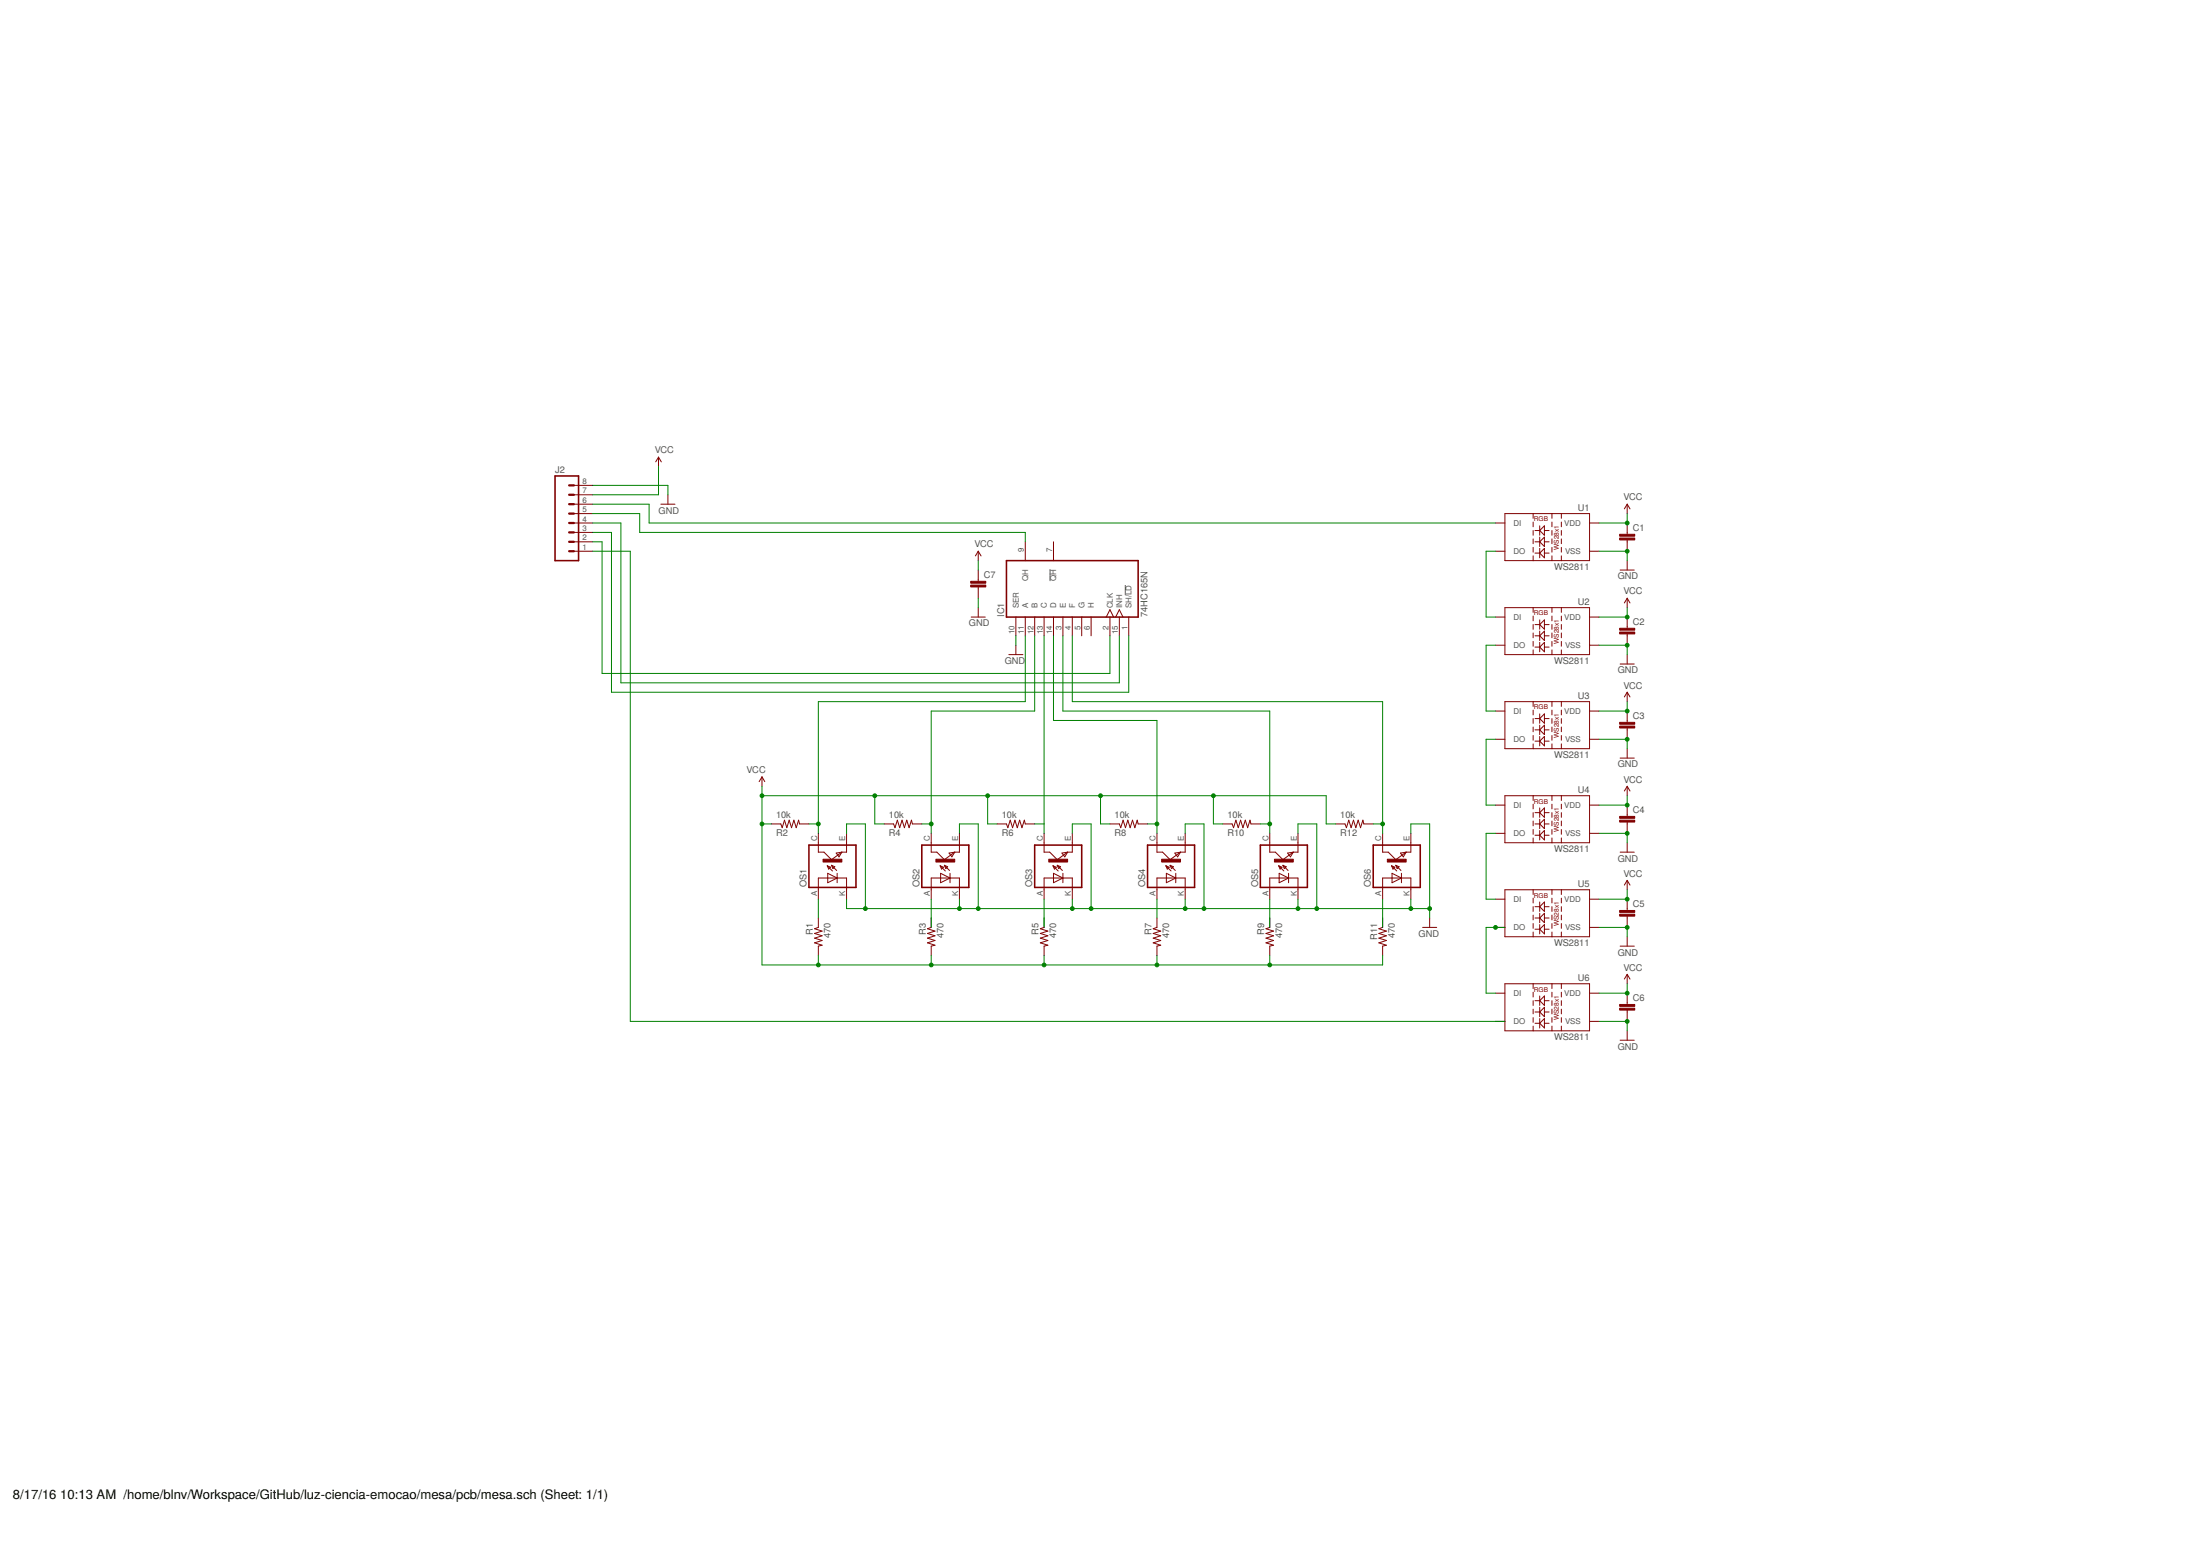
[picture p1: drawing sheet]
<svg xmlns="http://www.w3.org/2000/svg" width="594mm" height="420mm" viewBox="0 0 594 420" stroke-linecap="round" stroke-linejoin="round" font-family="sans-serif">
<path d="M283.5 153.7v3.2M303.9 158v2.7" fill="none" stroke="#505050" stroke-width=".27"/>
<g fill="none" stroke="#800000" stroke-width=".27">
<path d="M155 138.7h5M155 136.1h5M155 133.6h5M155 131.1h5M177.8 123.4l.8 1.3M177.8 123.4l-.7 1.3M177.8 123.4v2.6M178.5 136.1h3.8M180.4 133.6v2.5M406.4 138.7h22.8v12.7h-22.8zM414 138.7v1.3M419.1 138.7v1.3"/>
<path d="M421.6 138.7v1.3M439.4 136.1v2.6M439.4 136.1l.8 1.3M439.4 136.1l-.8 1.3M155 146.3h5M155 141.2h5M155 148.8h5M155 143.8h5M264.2 148.8v2.6M264.2 153.9v3.1M264.2 158.5v3M264.2 148.8l.7 1.3"/>
<path d="M264.2 148.8l-.8 1.3M276.9 146.3v5.1M284.5 146.3v5.1M403.8 141.2h2.6M403.8 148.8h2.6M414 141v1.2M414 143.3v1.2M414 145.5v1.3M414 147.8v1.3M414 150.1v1.3M414.5 146.3h1.3M414.5 149.4h1.3"/>
<path d="M414.5 143.3h1.3M415.8 143.3l1.2-1.3v2.5zM415.8 146.3l1.2-1.3v2.6zM415.8 149.4l1.2-1.3v2.5zM415.8 142v2.5M415.8 145v2.6M415.8 148.1v2.5M417 146.3h1.3M417 149.4h1.3M417 143.3h1.3M419.1 141v1.2M419.1 143.3v1.2"/>
<path d="M419.1 145.5v1.3M419.1 147.8v1.3M419.1 150.1v1.3M421.6 141v1.2M421.6 143.3v1.2M421.6 145.5v1.3M421.6 147.8v1.3M421.6 150.1v1.3M429.2 141.2h2.6M429.2 148.8h2.6M437.5 153.9h3.8M439.4 141.2v3.1"/>
<path d="M439.4 145.8v3M439.4 151.4v2.5M262.3 166.6h3.8M264.2 164.1v2.5M272.4 176.8h3.8M274.3 166.6v5.1M274.3 174.2v2.6M276.9 166.6v5.1M279.4 166.6v5.1M281.9 166.6v5.1M284.5 166.6v5.1M287 166.6v5.1"/>
<path d="M289.6 166.6v5.1M292.1 166.6v5.1M294.6 166.6v5.1M298.7 166.6l1-2 1 2M299.7 166.6v5.1M301.3 166.6l1-2 1 2M302.3 166.6v5.1M304.8 166.6v5.1M403.8 166.6h2.6M403.8 174.2h2.6M406.4 164.1h22.8v12.7h-22.8zM414 164.1v1.3"/>
<path d="M414 166.3v1.3M414 168.6v1.3M414 170.9v1.3M414 173.2v1.3M414 175.5v1.3M414.5 171.7h1.3M414.5 174.7h1.3M414.5 168.7h1.3M415.8 168.7l1.2-1.3v2.5zM415.8 171.7l1.2-1.3v2.6zM415.8 174.7l1.2-1.2v2.5zM415.8 167.4v2.5"/>
<path d="M415.8 170.4v2.6M415.8 173.5v2.5M417 171.7h1.3M417 174.7h1.3M417 168.7h1.3M419.1 164.1v1.3M419.1 166.3v1.3M419.1 168.6v1.3M419.1 170.9v1.3M419.1 173.2v1.3M419.1 175.5v1.3M421.6 164.1v1.3"/>
<path d="M421.6 166.3v1.3M421.6 168.6v1.3M421.6 170.9v1.3M421.6 173.2v1.3M421.6 175.5v1.3M429.2 166.6h2.6M429.2 174.2h2.6M437.5 179.3h3.8M439.4 161.5v2.6M439.4 166.6v3.1M439.4 171.2v3M439.4 176.8v2.5"/>
<path d="M439.4 161.5l.8 1.3M439.4 161.5l-.8 1.3M403.8 192h2.6M403.8 199.6h2.6M406.4 189.5h22.8v12.7h-22.8zM414 189.5v1.3M414 191.7v1.3M414 194v1.3M414 196.3v1.3M414 198.6v1.3M414.5 197.1h1.3M414.5 194h1.3"/>
<path d="M415.8 194l1.2-1.2v2.5zM415.8 197.1l1.2-1.3v2.6zM415.8 192.8v2.5M415.8 195.8v2.6M415.8 198.9v2.5M417 197.1h1.3M417 194h1.3M419.1 189.5v1.3M419.1 191.7v1.3M419.1 194v1.3M419.1 196.3v1.3M419.1 198.6v1.3"/>
<path d="M421.6 189.5v1.3M421.6 191.7v1.3M421.6 194v1.3M421.6 196.3v1.3M421.6 198.6v1.3M429.2 192h2.6M429.2 199.6h2.6M439.4 186.9v2.6M439.4 192v3.1M439.4 196.6v3M439.4 186.9l.8 1.3M439.4 186.9l-.8 1.3"/>
<path d="M205.8 209.8l-.8 1.3M205.8 209.8l.7 1.3M205.8 209.8v2.5M403.8 217.4h2.6M406.4 214.9h22.8v12.7h-22.8zM414 200.9v1.3M414 214.9v1.3M414 217.1v1.3M414 219.4v1.3M414.5 200.1h1.3M414.5 219.4h1.3M415.8 200.1l1.2-1.2v2.5z"/>
<path d="M415.8 219.4l1.2-1.2v2.5zM415.8 218.2v2.5M417 200.1h1.3M417 219.4h1.3M419.1 200.9v1.3M419.1 214.9v1.3M419.1 217.1v1.3M419.1 219.4v1.3M421.6 200.9v1.3M421.6 214.9v1.3M421.6 217.1v1.3M421.6 219.4v1.3"/>
<path d="M429.2 217.4h2.6M437.5 204.7h3.8M439.4 202.2v2.5M439.4 212.3v2.6M439.4 217.4v3.1M439.4 212.3l.8 1.3M439.4 212.3l-.8 1.3M208.3 222.5h2.5l.4 1 .6-2 .7 2 .6-2 .6 2 .7-2 .6 2 .6-2 .3 1h2.5M221 225v5.1h1.5l2 2 2.8-2M223.4 233.8l.9 .4-.5 .5zM223.4 233.8l1.4 1.4M223.5 235.8l2.6 1.3-2.6 1.3z"/>
<path d="M224.5 233.7l1.4 1.4M224.5 233.7l.9 .3-.5 .5zM225.8 230.4l1.5-.3-.7 1.3zM226.1 235.8v2.6M228.6 225v5.1h-1.3M238.8 222.5h2.5l.4 1 .6-2 .7 2 .6-2 .6 2 .7-2 .6 2 .6-2 .3 1h2.5M251.5 225v5.1h1.5l2 2 2.8-2M253.9 233.8l.9 .4-.5 .5zM253.9 233.8l1.4 1.4M254 235.8l2.5 1.3-2.5 1.3zM255 233.7l1.4 1.4M255 233.7l.9 .3-.5 .5z"/>
<path d="M256.3 230.4l1.5-.3-.8 1.3zM256.5 235.8v2.6M259.1 225v5.1h-1.3M269.2 222.5h2.6l.4 1 .6-2 .6 2 .7-2 .6 2 .6-2 .7 2 .6-2 .3 1h2.5M281.9 225v5.1h1.6l2 2 2.8-2M284.4 233.8l.8 .4-.5 .5zM284.4 233.8l1.3 1.4M284.5 235.8l2.5 1.3-2.5 1.3zM285.5 233.7l1.4 1.4M285.5 233.7l.9 .3-.5 .5zM286.8 230.4l1.5-.3-.8 1.3zM287 235.8v2.6"/>
<path d="M289.6 225v5.1h-1.3M299.7 222.5h2.6l.3 1 .7-2 .6 2 .6-2 .7 2 .6-2 .7 2 .6-2 .2 1h2.6M312.4 225v5.1h1.5l2.1 2 2.8-2M314.8 233.8l.9 .4-.5 .5zM314.8 233.8l1.4 1.4M315 235.8l2.5 1.3-2.5 1.3zM316 233.7l1.4 1.4M316 233.7l.9 .3-.5 .5zM317.2 230.4l1.6-.3-.8 1.3zM317.5 235.8v2.6M320 225v5.1h-1.2M330.2 222.5h2.5l.4 1 .6-2 .7 2 .6-2 .6 2 .7-2 .6 2 .6-2 .3 1h2.5"/>
<path d="M342.9 225v5.1h1.5l2 2 2.8-2M345.3 233.8l.9 .4-.5 .5zM345.3 233.8l1.4 1.4M345.4 235.8l2.6 1.3-2.6 1.3zM346.4 233.7l1.4 1.4M346.4 233.7l.9 .3-.5 .5zM347.7 230.4l1.5-.3-.7 1.3zM348 235.8v2.6M350.5 225v5.1h-1.3M360.7 222.5h2.5l.4 1 .6-2 .6 2 .7-2 .6 2 .7-2 .6 2 .6-2 .3 1h2.5M373.4 225v5.1h1.5l2 2 2.8-2M375.8 233.8l.9 .4-.5 .5z"/>
<path d="M375.8 233.8l1.4 1.4M375.9 235.8l2.5 1.3-2.5 1.3zM376.9 233.7l1.4 1.4M376.9 233.7l.9 .3-.5 .5zM378.2 230.4l1.5-.3-.8 1.3zM378.4 235.8v2.6M381 225v5.1h-1.3M403.8 225h2.6M414 221.7v1.3M414 224v1.3M414 226.3v1.3M414.5 222.5h1.3"/>
<path d="M414.5 225.5h1.3M415.8 222.5l1.2-1.3v2.6zM415.8 225.5l1.2-1.2v2.5zM415.8 221.2v2.6M415.8 224.3v2.5M417 222.5h1.3M417 225.5h1.3M419.1 221.7v1.3M419.1 224v1.3M419.1 226.3v1.3M421.6 221.7v1.3M421.6 224v1.3"/>
<path d="M421.6 226.3v1.3M429.2 225h2.6M437.5 230.1h3.8M439.4 222v3M439.4 227.6v2.5M439.4 237.7v2.6M439.4 237.7l.8 1.3M439.4 237.7l-.8 1.3M221 242.8v-5.7h7.6v5.7M221 247.9v2.5l-1 .4 2 .6-2 .7 2 .6-2 .6 2 .7-2 .6 2 .6-1 .3v2.5M251.5 242.8v-5.7h7.6v5.7M251.5 247.9v2.5l-1.1 .4 2.1 .6-2.1 .7 2.1 .6-2.1 .6 2.1 .7-2.1 .6 2.1 .6-1 .3v2.5"/>
<path d="M281.9 242.8v-5.7h7.7v5.7M281.9 247.9v2.5l-1 .4 2.1 .6-2.1 .7 2.1 .6-2.1 .6 2.1 .7-2.1 .6 2.1 .6-1.1 .3v2.5M312.4 242.8v-5.7h7.6v5.7M312.4 247.9v2.5l-1 .4 2 .6-2 .7 2 .6-2 .6 2 .7-2 .6 2 .6-1 .3v2.5M342.9 242.8v-5.7h7.6v5.7M342.9 247.9v2.5l-1 .4 2 .6-2 .7 2 .6-2 .6 2 .7-2 .6 2 .6-1 .3v2.5M373.4 242.8v-5.7h7.6v5.7M373.4 247.9v2.5l-1.1 .4 2.1 .6-2.1 .7 2.1 .6-2.1 .6 2.1 .7-2.1 .6 2.1 .6-1 .3v2.5M384.2 250.4h3.8M386.1 247.9v2.5M403.8 242.8h2.6M403.8 250.4h2.6"/>
<path d="M406.4 240.3h22.8v12.6h-22.8zM414 240.3v1.2M414 242.5v1.3M414 244.8v1.3M414 247.1v1.3M414 249.4v1.3M414 251.7v1.2M414.5 247.9h1.3M414.5 250.9h1.3M414.5 244.8h1.3M415.8 244.8l1.2-1.2v2.5zM415.8 247.9l1.2-1.3v2.6z"/>
<path d="M415.8 250.9l1.2-1.2v2.5zM415.8 243.6v2.5M415.8 246.6v2.6M415.8 249.7v2.5M417 247.9h1.3M417 250.9h1.3M417 244.8h1.3M419.1 240.3v1.2M419.1 242.5v1.3M419.1 244.8v1.3M419.1 247.1v1.3M419.1 249.4v1.3"/>
<path d="M419.1 251.7v1.2M421.6 240.3v1.2M421.6 242.5v1.3M421.6 244.8v1.3M421.6 247.1v1.3M421.6 249.4v1.3M421.6 251.7v1.2M429.2 242.8h2.6M429.2 250.4h2.6M437.5 255.5h3.8M439.4 242.8v3.1M439.4 247.4v3"/>
<path d="M439.4 252.9v2.6M403.8 268.2h2.6M403.8 275.8h2.6M406.4 265.6h22.8v12.7h-22.8zM414 265.6v1.3M414 267.9v1.3M414 270.2v1.3M414 272.5v1.3M414 274.8v1.3M414 277.1v1.2M414.5 273.3h1.3M414.5 276.3h1.3"/>
<path d="M414.5 270.2h1.3M415.8 270.2l1.2-1.3v2.6zM415.8 273.3l1.2-1.3v2.5zM415.8 276.3l1.2-1.3v2.6zM415.8 268.9v2.6M415.8 272v2.5M415.8 275v2.6M417 273.3h1.3M417 276.3h1.3M417 270.2h1.3M419.1 265.6v1.3M419.1 267.9v1.3"/>
<path d="M419.1 270.2v1.3M419.1 272.5v1.3M419.1 274.8v1.3M419.1 277.1v1.2M421.6 265.6v1.3M421.6 267.9v1.3M421.6 270.2v1.3M421.6 272.5v1.3M421.6 274.8v1.3M421.6 277.1v1.2M429.2 268.2h2.6M429.2 275.8h2.6"/>
<path d="M439.4 263.1v2.5M439.4 268.2v3M439.4 272.8v3M439.4 278.3v2.6M439.4 263.1l.8 1.3M439.4 263.1l-.8 1.3M437.5 280.9h3.8"/>
</g>
<path d="M149.9 128.5h6.3v22.9h-6.3zM271.8 151.4h35.5v15.2h-35.5zM218.4 228.2h12.7v11.4h-12.7zM248.9 228.2h12.7v11.4h-12.7zM279.4 228.2h12.7v11.4h-12.7zM309.9 228.2h12.7v11.4h-12.7zM340.3 228.2h12.7v11.4h-12.7zM370.8 228.2h12.7v11.4h-12.7z" fill="none" stroke="#800000" stroke-width=".42"/>
<g fill="#800000" stroke="#800000" stroke-width=".27">
<path d="M222.2 232h5.1v.8h-5.1z"/>
<path d="M437.4 145.3h4v.5h-4z"/>
<path d="M437.4 144.3h4v.5h-4z"/>
<path d="M437.4 170.7h4v.5h-4z"/>
<path d="M437.4 169.7h4v.5h-4z"/>
<path d="M437.4 196.1h4v.5h-4z"/>
<path d="M437.4 195.1h4v.5h-4z"/>
<path d="M437.4 221.5h4v.5h-4z"/>
<path d="M437.4 220.5h4v.5h-4z"/>
<path d="M437.4 246.9h4v.5h-4z"/>
<path d="M437.4 245.9h4v.5h-4z"/>
<path d="M437.4 272.2h4v.6h-4z"/>
<path d="M437.4 271.2h4v.5h-4z"/>
<path d="M252.7 232h5.1v.8h-5.1z"/>
<path d="M283.2 232h5.1v.8h-5.1z"/>
<path d="M313.7 232h5.1v.8h-5.1z"/>
<path d="M344.1 232h5.1v.8h-5.1z"/>
<path d="M374.6 232h5.1v.8h-5.1z"/>
<path d="M262.1 158h4.1v.5h-4.1z"/>
<path d="M262.1 157h4.1v.5h-4.1z"/>
</g>
<path d="M153.7 138.7h1.3M153.7 136.1h1.3M153.7 133.6h1.3M153.7 131.1h1.3M153.7 143.8h1.3M153.7 146.3h1.3M153.7 148.8h1.3M153.7 141.2h1.3" fill="none" stroke="#800000" stroke-width=".61"/>
<g fill="none" stroke="#008000" stroke-width=".27">
<path d="M160 136.1h15.3v5.1h228.5M160 138.7h12.7v5.1h104.2v2.5M160 131.1h20.4v2.5M177.8 126v7.6h-17.8M439.4 138.7v2.5h-7.6M160 141.2h7.7v43.2h134.6v-12.7M160 148.8h10.2v127h236.2M160 143.8h5.1v43.1h139.7v-15.2M160 146.3h2.6v35.5h137.1v-10.1M264.2 151.4v2.5M403.8 148.8h-2.5v17.8h2.5M431.8 148.8h7.6v2.6"/>
<path d="M264.2 161.5v2.6M274.3 171.7v2.5M276.9 171.7v17.8h-55.9v35.5M279.4 171.7v20.3h-27.9v33M281.9 171.7v53.3M284.5 171.7v22.8h27.9v30.5M287 171.7v20.3h55.9v33M289.6 171.7v17.8h83.8v35.5M403.8 174.2h-2.5v17.8h2.5M431.8 174.2h7.6v2.6M439.4 164.1v2.5h-7.6M403.8 199.6h-2.5v17.8h2.5"/>
<path d="M431.8 199.6h7.6v2.6M439.4 189.5v2.5h-7.6M205.8 214.9h152.3v7.6h2.6M205.8 212.3v48.3h167.6v-2.6M236.2 214.9v7.6h2.6M266.7 214.9v7.6h2.5M297.2 214.9v7.6h2.5M327.7 214.9v7.6h2.5M439.4 214.9v2.5h-7.6M205.8 222.5h2.5M218.4 222.5h2.6M228.6 225v-2.5h5.1v22.8"/>
<path d="M248.9 222.5h2.6M259.1 225v-2.5h5.1v22.8M279.4 222.5h2.5M289.6 225v-2.5h5v22.8M309.9 222.5h2.5M320 225v-2.5h5.1v22.8M340.3 222.5h2.6M350.5 225v-2.5h5.1v22.8M370.8 222.5h2.6M381 225v-2.5h5.1v25.4M403.8 225h-2.5v17.8h2.5M431.8 225h7.6v2.6"/>
<path d="M221 242.8v5.1M221 258v2.6M228.6 242.8v2.5h157.5M251.5 242.8v7.6M251.5 258v2.6M259.1 242.8v2.5M281.9 242.8v7.6M281.9 258v2.6M289.6 242.8v2.5M312.4 242.8v5.1M312.4 258v2.6M320 242.8v2.5"/>
<path d="M342.9 242.8v7.6M342.9 258v2.6M350.5 242.8v2.5M373.4 242.8v7.6M381 242.8v2.5M406.4 250.4h-5.1v17.8h2.5M431.8 250.4h7.6v2.5M439.4 240.3v2.5h-7.6M431.8 275.8h7.6v2.5M439.4 265.6v2.6h-7.6"/>
</g>
<g fill="#008000" stroke="#008000" stroke-width=".27">
<circle cx="439.4" cy="141.2" r=".51"/>
<circle cx="439.4" cy="166.6" r=".51"/>
<circle cx="439.4" cy="192" r=".51"/>
<circle cx="439.4" cy="217.4" r=".51"/>
<circle cx="439.4" cy="242.8" r=".51"/>
<circle cx="439.4" cy="268.2" r=".51"/>
<circle cx="236.2" cy="214.9" r=".51"/>
<circle cx="266.7" cy="214.9" r=".51"/>
<circle cx="327.7" cy="214.9" r=".51"/>
<circle cx="297.2" cy="214.9" r=".51"/>
<circle cx="251.5" cy="260.6" r=".51"/>
<circle cx="281.9" cy="260.6" r=".51"/>
<circle cx="342.9" cy="260.6" r=".51"/>
<circle cx="312.4" cy="260.6" r=".51"/>
<circle cx="205.8" cy="222.5" r=".51"/>
<circle cx="221" cy="260.6" r=".51"/>
<circle cx="205.8" cy="214.9" r=".51"/>
<circle cx="403.8" cy="250.4" r=".51"/>
<circle cx="221" cy="222.5" r=".51"/>
<circle cx="251.5" cy="222.5" r=".51"/>
<circle cx="312.4" cy="222.5" r=".51"/>
<circle cx="342.9" cy="222.5" r=".51"/>
<circle cx="373.4" cy="222.5" r=".51"/>
<circle cx="439.4" cy="148.8" r=".51"/>
<circle cx="439.4" cy="174.2" r=".51"/>
<circle cx="439.4" cy="199.6" r=".51"/>
<circle cx="439.4" cy="225" r=".51"/>
<circle cx="439.4" cy="250.4" r=".51"/>
<circle cx="439.4" cy="275.8" r=".51"/>
<circle cx="259.1" cy="245.3" r=".51"/>
<circle cx="264.2" cy="245.3" r=".51"/>
<circle cx="233.7" cy="245.3" r=".51"/>
<circle cx="289.6" cy="245.3" r=".51"/>
<circle cx="294.6" cy="245.3" r=".51"/>
<circle cx="350.5" cy="245.3" r=".51"/>
<circle cx="355.6" cy="245.3" r=".51"/>
<circle cx="325.1" cy="245.3" r=".51"/>
<circle cx="381" cy="245.3" r=".51"/>
<circle cx="386.1" cy="245.3" r=".51"/>
<circle cx="320" cy="245.3" r=".51"/>
</g>
<g font-size="3.5">
<text x="3.5" y="404.7">8/17/16</text>
<text x="16.3" y="404.7">10:13 AM /home/blnv/Workspace/GitHub/luz-ciencia-emocao/mesa/pcb/mesa.sch (Sheet: 1/1)</text>
</g>
<g font-size="2.5" fill="#505050">
<text x="176.8" y="122.4">VCC</text>
<text x="149.9" y="127.8">J2</text>
<text x="426" y="137.9">U1</text>
<text x="438.4" y="135.1">VCC</text>
<text x="177.8" y="138.7">GND</text>
<text x="440.9" y="143.4">C1</text>
<text x="263.1" y="147.8">VCC</text>
<text x="419.7" y="153.9">WS2811</text>
<text x="265.7" y="156.1">C7</text>
<text x="436.9" y="156.5">GND</text>
<text x="438.4" y="160.5">VCC</text>
<text x="271.1" y="166.6" transform="rotate(-90 271.1 166.6)">IC1</text>
<text x="309.9" y="166.6" transform="rotate(-90 309.9 166.6)">74HC165N</text>
<text x="426" y="163.3">U2</text>
<text x="261.6" y="169.2">GND</text>
<text x="440.9" y="168.8">C2</text>
<text x="271.3" y="179.3">GND</text>
<text x="419.7" y="179.3">WS2811</text>
<text x="436.9" y="181.9">GND</text>
<text x="438.4" y="185.9">VCC</text>
<text x="426" y="188.7">U3</text>
<text x="440.9" y="194.2">C3</text>
<text x="201.6" y="208.8">VCC</text>
<text x="419.7" y="204.7">WS2811</text>
<text x="436.9" y="207.2">GND</text>
<text x="426" y="214.1">U4</text>
<text x="438.4" y="211.3">VCC</text>
<text x="209.6" y="221">10k</text>
<text x="240" y="221">10k</text>
<text x="270.5" y="221">10k</text>
<text x="301" y="221">10k</text>
<text x="331.5" y="221">10k</text>
<text x="361.9" y="221">10k</text>
<text x="440.9" y="219.6">C4</text>
<text x="209.6" y="225.8">R2</text>
<text x="240" y="225.8">R4</text>
<text x="270.5" y="225.8">R6</text>
<text x="301" y="225.8">R8</text>
<text x="331.5" y="225.8">R10</text>
<text x="361.9" y="225.8">R12</text>
<text x="419.7" y="230.1">WS2811</text>
<text x="436.9" y="232.6">GND</text>
<text x="217.8" y="239.6" transform="rotate(-90 217.8 239.6)">OS1</text>
<text x="248.3" y="239.6" transform="rotate(-90 248.3 239.6)">OS2</text>
<text x="278.8" y="239.6" transform="rotate(-90 278.8 239.6)">OS3</text>
<text x="309.2" y="239.6" transform="rotate(-90 309.2 239.6)">OS4</text>
<text x="339.7" y="239.6" transform="rotate(-90 339.7 239.6)">OS5</text>
<text x="370.2" y="239.6" transform="rotate(-90 370.2 239.6)">OS6</text>
<text x="426" y="239.5">U5</text>
<text x="438.4" y="236.7">VCC</text>
<text x="440.9" y="245">C5</text>
<text x="219.5" y="252.3" transform="rotate(-90 219.5 252.3)">R1</text>
<text x="224.3" y="253.3" transform="rotate(-90 224.3 253.3)">470</text>
<text x="250" y="252.3" transform="rotate(-90 250 252.3)">R3</text>
<text x="254.8" y="253.3" transform="rotate(-90 254.8 253.3)">470</text>
<text x="280.4" y="252.3" transform="rotate(-90 280.4 252.3)">R5</text>
<text x="285.2" y="253.3" transform="rotate(-90 285.2 253.3)">470</text>
<text x="310.9" y="252.3" transform="rotate(-90 310.9 252.3)">R7</text>
<text x="315.7" y="253.3" transform="rotate(-90 315.7 253.3)">470</text>
<text x="341.4" y="252.3" transform="rotate(-90 341.4 252.3)">R9</text>
<text x="346.2" y="253.3" transform="rotate(-90 346.2 253.3)">470</text>
<text x="371.9" y="253.7" transform="rotate(-90 371.9 253.7)">R11</text>
<text x="376.7" y="253.3" transform="rotate(-90 376.7 253.3)">470</text>
<text x="383.1" y="253">GND</text>
<text x="419.7" y="255.5">WS2811</text>
<text x="436.9" y="258">GND</text>
<text x="438.4" y="262.1">VCC</text>
<text x="426" y="264.9">U6</text>
<text x="440.9" y="270.3">C6</text>
<text x="419.7" y="280.9">WS2811</text>
<text x="436.9" y="283.4">GND</text>
</g>
<g font-size="2.1" fill="#505050">
<text x="157.3" y="130.7">8</text>
<text x="157.3" y="135.8">6</text>
<text x="157.3" y="133.2">7</text>
<text x="157.3" y="143.4">3</text>
<text x="157.3" y="140.9">4</text>
<text x="157.3" y="138.3">5</text>
<text x="408.7" y="142">DI</text>
<text x="422.4" y="142">VDD</text>
<text x="157.3" y="148.5">1</text>
<text x="157.3" y="145.9">2</text>
<text x="276.5" y="149" transform="rotate(-90 276.5 149)">9</text>
<text x="284.1" y="149" transform="rotate(-90 284.1 149)">7</text>
<text x="408.7" y="149.6">DO</text>
<text x="422.7" y="149.6">VSS</text>
<text x="277.6" y="156.9" transform="rotate(-90 277.6 156.9)">QH</text>
<text x="285.2" y="156.9" transform="rotate(-90 285.2 156.9)">QH</text>
<text x="275.1" y="164.3" transform="rotate(-90 275.1 164.3)">SER</text>
<text x="277.6" y="164.3" transform="rotate(-90 277.6 164.3)">A</text>
<text x="280.2" y="164.3" transform="rotate(-90 280.2 164.3)">B</text>
<text x="282.7" y="164.3" transform="rotate(-90 282.7 164.3)">C</text>
<text x="285.2" y="164.3" transform="rotate(-90 285.2 164.3)">D</text>
<text x="287.8" y="164.3" transform="rotate(-90 287.8 164.3)">E</text>
<text x="290.3" y="164.3" transform="rotate(-90 290.3 164.3)">F</text>
<text x="292.9" y="164.3" transform="rotate(-90 292.9 164.3)">G</text>
<text x="295.4" y="164.3" transform="rotate(-90 295.4 164.3)">H</text>
<text x="300.5" y="164.3" transform="rotate(-90 300.5 164.3)">CLK</text>
<text x="303" y="164.3" transform="rotate(-90 303 164.3)">INH</text>
<text x="305.6" y="164.3" transform="rotate(-90 305.6 164.3)">SH/LD</text>
<text x="408.7" y="167.4">DI</text>
<text x="422.4" y="167.4">VDD</text>
<text x="274" y="171.3" transform="rotate(-90 274 171.3)">10</text>
<text x="276.5" y="171.3" transform="rotate(-90 276.5 171.3)">11</text>
<text x="279" y="171.3" transform="rotate(-90 279 171.3)">12</text>
<text x="281.6" y="171.3" transform="rotate(-90 281.6 171.3)">13</text>
<text x="284.1" y="171.3" transform="rotate(-90 284.1 171.3)">14</text>
<text x="286.7" y="170.1" transform="rotate(-90 286.7 170.1)">3</text>
<text x="289.2" y="170.1" transform="rotate(-90 289.2 170.1)">4</text>
<text x="291.7" y="170.1" transform="rotate(-90 291.7 170.1)">5</text>
<text x="294.3" y="170.1" transform="rotate(-90 294.3 170.1)">6</text>
<text x="299.4" y="170.1" transform="rotate(-90 299.4 170.1)">2</text>
<text x="301.9" y="171.3" transform="rotate(-90 301.9 171.3)">15</text>
<text x="304.4" y="170.1" transform="rotate(-90 304.4 170.1)">1</text>
<text x="408.7" y="175">DO</text>
<text x="422.7" y="175">VSS</text>
<text x="408.7" y="192.8">DI</text>
<text x="422.4" y="192.8">VDD</text>
<text x="408.7" y="200.4">DO</text>
<text x="422.7" y="200.4">VSS</text>
<text x="408.7" y="218.2">DI</text>
<text x="422.4" y="218.2">VDD</text>
<text x="220.6" y="227.2" transform="rotate(-90 220.6 227.2)">C</text>
<text x="228.3" y="227.2" transform="rotate(-90 228.3 227.2)">E</text>
<text x="251.1" y="227.2" transform="rotate(-90 251.1 227.2)">C</text>
<text x="258.7" y="227.2" transform="rotate(-90 258.7 227.2)">E</text>
<text x="281.6" y="227.2" transform="rotate(-90 281.6 227.2)">C</text>
<text x="289.2" y="227.2" transform="rotate(-90 289.2 227.2)">E</text>
<text x="312.1" y="227.2" transform="rotate(-90 312.1 227.2)">C</text>
<text x="319.7" y="227.2" transform="rotate(-90 319.7 227.2)">E</text>
<text x="342.5" y="227.2" transform="rotate(-90 342.5 227.2)">C</text>
<text x="350.2" y="227.2" transform="rotate(-90 350.2 227.2)">E</text>
<text x="373" y="227.2" transform="rotate(-90 373 227.2)">C</text>
<text x="380.6" y="227.2" transform="rotate(-90 380.6 227.2)">E</text>
<text x="408.7" y="225.8">DO</text>
<text x="422.7" y="225.8">VSS</text>
<text x="220.6" y="242" transform="rotate(-90 220.6 242)">A</text>
<text x="228.3" y="242" transform="rotate(-90 228.3 242)">K</text>
<text x="251.1" y="242" transform="rotate(-90 251.1 242)">A</text>
<text x="258.7" y="242" transform="rotate(-90 258.7 242)">K</text>
<text x="281.6" y="242" transform="rotate(-90 281.6 242)">A</text>
<text x="289.2" y="242" transform="rotate(-90 289.2 242)">K</text>
<text x="312.1" y="242" transform="rotate(-90 312.1 242)">A</text>
<text x="319.7" y="242" transform="rotate(-90 319.7 242)">K</text>
<text x="342.5" y="242" transform="rotate(-90 342.5 242)">A</text>
<text x="350.2" y="242" transform="rotate(-90 350.2 242)">K</text>
<text x="373" y="242" transform="rotate(-90 373 242)">A</text>
<text x="380.6" y="242" transform="rotate(-90 380.6 242)">K</text>
<text x="408.7" y="243.6">DI</text>
<text x="422.4" y="243.6">VDD</text>
<text x="408.7" y="251.2">DO</text>
<text x="422.7" y="251.2">VSS</text>
<text x="408.7" y="268.9">DI</text>
<text x="422.4" y="268.9">VDD</text>
<text x="408.7" y="276.6">DO</text>
<text x="422.7" y="276.6">VSS</text>
</g>
<g font-size="1.8" fill="#800000">
<text x="414.2" y="140.8">RGB</text>
<text x="421" y="148.5" transform="rotate(-90 421 148.5)">WS28x1</text>
<text x="414.2" y="166.2">RGB</text>
<text x="421" y="173.9" transform="rotate(-90 421 173.9)">WS28x1</text>
<text x="414.2" y="191.6">RGB</text>
<text x="421" y="199.2" transform="rotate(-90 421 199.2)">WS28x1</text>
<text x="414.2" y="217">RGB</text>
<text x="421" y="224.6" transform="rotate(-90 421 224.6)">WS28x1</text>
<text x="414.2" y="242.4">RGB</text>
<text x="421" y="250" transform="rotate(-90 421 250)">WS28x1</text>
<text x="414.2" y="267.8">RGB</text>
<text x="421" y="275.4" transform="rotate(-90 421 275.4)">WS28x1</text>
</g>
</svg>
